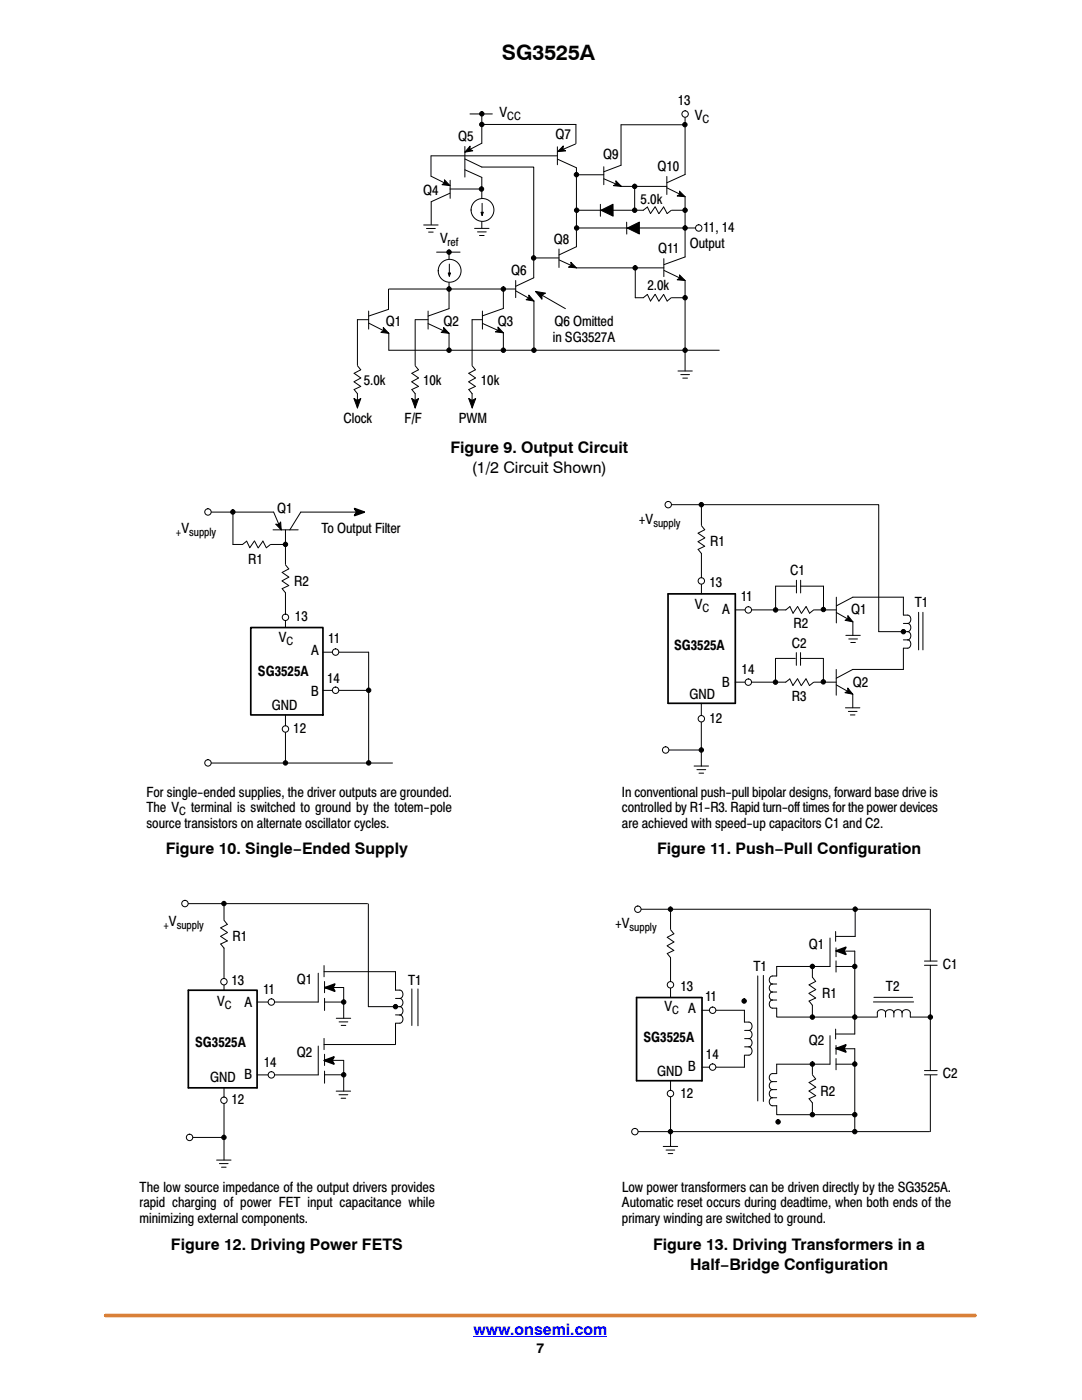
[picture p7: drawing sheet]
<svg xmlns="http://www.w3.org/2000/svg" width="216mm" height="279mm" viewBox="0 0 216 279" stroke-linecap="round" stroke-linejoin="round" font-family="sans-serif">
<path d="M21.1 262.5h173.5" fill="none" stroke="#d98038" stroke-width=".72"/>
<path d="M94.5 266.7h26.7" fill="none" stroke="#00f" stroke-width=".2"/>
<g fill="none" stroke="#000" stroke-width=".2">
<path d="M86 31.1v4.1M86 31.1h25.2M86 35.2l3.8 1.8M89.8 38.6l-3.8 1.7v4.5M92.8 31.7l3.3 1.6h10.4v22.1l-3.6 1.7M92.8 29.2v6.1M92.8 33.9l3.3 1.5v10.1M93.8 22.7h4.4M96.1 22.7v5.9l-3.3 1.8M96.2 24.8h18.7M111.2 29.3v3.6M111.3 31.8l3.7 1.7"/>
<path d="M114.8 28.7l-3.5 1.6M115 33.5v15.7l-3.5 1.7M120.5 35.7l3.5 1.5h9.1M126.6 37.2v4.8M133.1 37.5l3.6 1.8v12l-4.2 1.5M133.1 35.2v3.6M136.7 24.9h-12.8v8.1l-3.4 1.3M136.7 23.3v11.5l-3.6 1.7M77.5 57.7v4l-3.9 1.4M77.7 57.7h25.2M84.5 44.9h2.9M85.1 45.6h1.8"/>
<path d="M85.5 46.3h.9M87.1 50.3h4.7M94.7 45.6h2.9M95.3 46.3h1.7M95.7 47h.9M100.4 57.7v3.9M102.9 58l3.6 2.1M102.9 56v3.4M106.5 51.5h5M111.5 51.9l3.5 1.6h17.5M111.5 49.7v3.7M115.1 45.5h23.9"/>
<path d="M126.8 53.5v5.9M132.5 54l4.2 2v18M73.6 64.5l4 2M77.6 69.9h65.9M82.9 63.8h2.5M41.2 102.2h13.4l1.5 3.6M50.7 108l-.9 1.3-.6-1.3-.8 .7h-1.9M50.8 108l.7 1.3M54 108.7l-.9 .6-.6-1.3-1 1.3M54.1 108.7h2.9M54.5 105.7h5M56.3 116l1.3 .9-1.3 .6 .7 .8v6.9"/>
<path d="M57 105.8v6.8M57 112.7l.6 .8-1.3 .7 1.3 1-1.3 .7M72.2 102.2h-12.2l-2.2 3.6M132.8 100.7h42.5v25.4h5.8M140 100.7v4.1M140 104.9l.6 .8-1.3 .7 1.3 .9M140.6 107.4l-1.3 .7 1.3 .9-1.3 .6 .7 .9v8M158.7 117h-3.9v4.7M158.9 115.8v2.5M159.8 115.8v2.5M159.8 117h4.5v4.7M166.9 119.2v5.1"/>
<path d="M64.4 130.2h9.2v22.1M64.4 137.8h9.2M158.7 131.4h-4v4.7M158.9 130.2v2.6M159.1 135.5l-.9 1.3-.6-1.3-.8 .6h-10.1M159.1 135.5l.8 1.3M159.1 121.1l-.9 1.3-.6-1.3-.8 .6h-10.1M159.2 121l.7 1.4M159.7 131.4h4.6M159.7 130.2v2.6M160.8 121.1l-.9 1.3M160.9 121.1l.6 1.3 .9-.7"/>
<path d="M162.3 136.2l-.8 .6-.7-1.3-.9 1.3M162.5 136.1h4.4M162.5 121.7h4.4M164.3 131.4v4.7M166.9 133.6v5.1M166.9 136.7l3.3 1.8v2.7M166.9 122.2l3.3 1.9v2.7M166.9 120.9l3.3-1.7h10.1v3.5M168.8 126.8h2.9M169.4 127.5h1.7M169.8 128.2h.9M180.3 122.8h.8a.86 .86 0 0 1 .7 .8 .86 .86 0 0 1-.7 .8"/>
<path d="M180.3 127.7h.8M180.3 124.4h.8M181.1 124.4a.85 .85 0 0 1 .7 .8 .85 .85 0 0 1-.7 .9M181.1 126.1a.85 .85 0 0 1 .7 .8 .85 .85 0 0 1-.7 .8M181.1 127.7a.86 .86 0 0 1 .7 .8 .86 .86 0 0 1-.7 .9h-.8v4.2h-10.1l-3.3 1.8M183.3 122.2v7.5M184.2 122.2v7.5M41.4 152.3h36.9M57 142.7v9.6M132.8 149.7h7.1M138.5 152.9h2.9M139.1 153.6h1.7"/>
<path d="M139.5 154.3h.9M139.9 140.4v12.5M168.7 141.3h2.9M169.3 142h1.7M169.7 142.7h.9M36.9 180.3h36.4M44 186.9l1.4 .9-1.4 .6 .7 .8v8.4M44.7 180.3v3.2M44.7 183.7l.7 .8-1.4 .7 1.4 .9M45.4 186.1l-1.4 .8M63.5 194.2v5.8h-12.2M64.7 193.9h14.2v3.7"/>
<path d="M64.7 192.7v2.2M64.8 195.9v2.2M64.8 199.2v2.5M64.8 200h3.8M64.8 197.1h3.8v6.1M73.5 180.4v20.5h6.3M78.9 197.6h.9a.86 .86 0 0 1 .6 .8 .86 .86 0 0 1-.6 .9M78.9 199.3h.9M79.8 199.3a.85 .85 0 0 1 .6 .8 .85 .85 0 0 1-.6 .8M82.2 197.4v7.3M83.4 197.4v7.3M126.7 181.5h58.8"/>
<path d="M133.8 181.5v3.9M133.8 185.5l.7 .9-1.4 .7 1.4 .9M134.5 188l-1.4 .8 1.3 .9-1.3 .6 .7 .8v8M151.2 194.8v24.9M152.3 194.7v25.1M154.1 196.4a.82 .82 0 0 0-.6 .8 .82 .82 0 0 0 .6 .8M154.1 198a.82 .82 0 0 0-.6 .8 .82 .82 0 0 0 .6 .8M154.1 199.6a.83 .83 0 0 0-.6 .8 .83 .83 0 0 0 .6 .8h.9v1.8h20M154.1 199.6h.9M154.1 198h.9M154.1 196.4h.9M161.4 198.3l1.4 .9-1.4 .6 .7 .8v2.4"/>
<path d="M162.1 192.9v2.1l.7 .9-1.4 .6 1.4 1-1.4 .7M165.6 187.2v5.7h-10.6v1.9h-.9a.82 .82 0 0 0-.6 .8 .82 .82 0 0 0 .6 .8M166.7 185.9v2M166.8 192.9h3.8M166.8 189.2v1.7M166.8 191.8v2.2M166.8 189.8h3.8v16.6h-3.9M170.6 181.5v5.4h-3.8M174.3 200h8M174.4 199h7.7M184.5 191.8h2.5M184.5 192.6h2.5"/>
<path d="M185.6 181.5v10.3M185.6 192.6v21.1M44.7 217.1v14.4M63.5 208.8v5.7h-12.2M64.7 208.5h14.2M64.7 207.2v2.3M64.8 210.4v2.2M64.8 213.8v2.4M64.8 214.5h3.8M64.8 211.6h3.8M67.1 217.8h2.9M67.1 203.2h2.9"/>
<path d="M67.6 218.5h1.8M67.7 203.9h1.7M68.1 219.2h.9M68.1 204.6h.9M68.6 211.6v6.1M78.9 204.2v4.2M78.9 202.5l.9 .1M79.8 200.9a.86 .86 0 0 1 .6 .8 .86 .86 0 0 1-.6 .9M79.8 202.6a.85 .85 0 0 1 .6 .8 .85 .85 0 0 1-.6 .8h-.9M133.8 215.7v13M140.1 201.6h8.4l.1 2.4h.8a.86 .86 0 0 1 .7 .8 .86 .86 0 0 1-.7 .8M148.5 210.6v2.4h-8.4"/>
<path d="M148.6 208.9h.8M148.6 207.3h.8M148.6 205.6h.8M149.4 205.6a.85 .85 0 0 1 .7 .9 .85 .85 0 0 1-.7 .8M149.4 207.3a.85 .85 0 0 1 .7 .8 .85 .85 0 0 1-.7 .8M149.4 208.9a.86 .86 0 0 1 .7 .9 .86 .86 0 0 1-.7 .8h-.8M154.1 215.9a.82 .82 0 0 0-.6 .8 .82 .82 0 0 0 .6 .8M154.1 217.5a.83 .83 0 0 0-.6 .8 .83 .83 0 0 0 .6 .8M154.1 219.1a.82 .82 0 0 0-.6 .8 .82 .82 0 0 0 .6 .8h.9v1.8h15.6M154.1 219.1h.9M154.1 217.5h.9M154.1 215.9h.9"/>
<path d="M161.4 217.8l1.4 .9-1.4 .6 .7 .8v2.4M162.1 212.4v2M162.1 214.5l.7 .8-1.4 .7 1.4 1M162.8 217l-1.4 .7M165.6 206.7v5.7h-10.6v1.9h-.9a.82 .82 0 0 0-.6 .8 .82 .82 0 0 0 .6 .8M166.7 205.4v1.9M166.8 212.4h3.8M166.8 208.6v1.8M166.8 211.3v2.2M166.8 209.3h3.8v16.5M176.7 202.1a.86 .86 0 0 1 .8-.6 .86 .86 0 0 1 .9 .6M176.7 202.1a.85 .85 0 0 0-.8-.6 .85 .85 0 0 0-.8 .6v.9"/>
<path d="M176.7 202.1v.9M178.4 202.1v.9M178.4 202.1a.85 .85 0 0 1 .8-.6 .85 .85 0 0 1 .8 .6M180 202.1v.9M180 202.1a.85 .85 0 0 1 .8-.6 .85 .85 0 0 1 .8 .6v.9h4M184.5 213.7h2.5M184.5 214.5h2.5M185.6 214.6v11.2M37.4 227h7.3M43.2 231.5h2.9M43.8 232.2h1.7M44.2 232.9h.9"/>
<path d="M126.7 225.8h58.8M132.3 228.8h2.9M132.9 229.5h1.7M133.3 230.2h.9"/>
</g>
<path d="M71.5 102.2h1.2M133.3 118.5v21.9M133.3 118.5h13.4v21.9h-13.4M50 125.2h14.4v17.5h-14.4zM37.6 197.6h13.7v19.5h-13.7M64.9 197.1h1.1M140.1 199.1h-13.1v16.6h13.1v-16.6M166.9 189.8h1.1M64.7 211.6h1M166.9 209.2h1.1" fill="none" stroke="#000" stroke-width=".34"/>
<g fill="#000" stroke="#000" stroke-width=".34">
<path d="M70.8 101.5l1.9 .7-1.9 .7 .4-.7z" fill-rule="evenodd"/>
<path d="M64.9 197.1l1.9-.7-.4 .7 .4 .7z" fill-rule="evenodd"/>
<path d="M166.9 189.8l1.9-.7-.4 .7 .4 .7z" fill-rule="evenodd"/>
<path d="M64.7 211.6l1.9-.7-.4 .7 .4 .7z" fill-rule="evenodd"/>
<path d="M166.9 209.2l1.9-.7-.4 .7 .4 .7z" fill-rule="evenodd"/>
</g>
<circle cx="96.3" cy="41.9" r="2.28" fill="#fff"/>
<g fill="none" stroke="#000" stroke-width=".2">
<path d="M89.8 37.7h6.3M89.6 50.3v11.3l-4.2 1.5M96.2 40.6v2.4M106.8 58.2l6 3.4M71.3 63.8h2.3M77.6 66.5v3.4M85.4 64.6l4.2 1.9v3.4M106.5 60.1v9.8"/>
<circle cx="96.3" cy="41.9" r="2.28"/>
</g>
<g fill="#000" stroke="#000" stroke-width=".2">
<path d="M96 42.4h.4l-.2 .6z"/>
<path d="M106.8 58.2l2 .3-.7 .4v.8z" fill-rule="evenodd"/>
</g>
<circle cx="89.7" cy="54" r="2.28" fill="#fff"/>
<g fill="none" stroke="#000" stroke-width=".2">
<path d="M89.8 36v3.6M114.9 24.8v3.8M115 34.9h5.5M120.5 33.3v3.6M89.7 52.7v2.4M119.8 40.8v2.4M125 44.3l.1 2.4M130.7 41.3l-.9 1.3-.6-1.3-.8 .7h-13.3M130.7 58.8l-.9 1.3-.6-1.3-.8 .6h-1.6M130.7 41.3l.8 1.3M130.7 58.7l.8 1.4M133.9 42l-.8 .6-.7-1.3-.9 1.3"/>
<path d="M133.9 59.4l-.8 .7-.7-1.3-.9 1.3M134 42h2.7M134 59.4h2.7M70.7 76.2l1.3 .9-1.3 .6 .6 .9v1.5M71.3 63.8v9.1M71.3 73l.7 .8-1.3 .7 1.3 .9-1.4 .8M73.6 62.1v3.6M82.2 76.2l1.3 .9-1.3 .6 .6 .9v2.8M82.8 63.8v9.1M82.8 73l.7 .8-1.3 .7 1.3 .9-1.3 .8M85.4 62.1v3.6M93.5 76.2l1.4 .9"/>
<path d="M94.2 73l.7 .8-1.4 .7 1.4 .9-1.4 .8M94.2 79.9v1.5M94.8 77.1l-1.3 .6 .7 .9v1.6M96.2 63.8h-2v9.1M96.3 64.5l4.1 1.9v3.5M96.3 62.1v3.6M100.4 61.6l-4.1 1.4M135.3 74h2.8M135.8 74.8h1.8M136.2 75.5h1M71.3 80.4v1"/>
<circle cx="89.7" cy="54" r="2.28"/>
</g>
<g fill="#000" stroke="#000" stroke-width=".2">
<path d="M89.4 54.5h.5l-.2 .6zM119.9 42l2.4-1.2v2.3zM125.2 45.5l2.4-1.2v2.4z"/>
<path d="M88.7 35.9l1.1 1.1-1.6-.1 .5-.4z" fill-rule="evenodd"/>
<path d="M70.6 79.5l.7 .4 .7-.4-.7 1.9z" fill-rule="evenodd"/>
<path d="M82.1 79.5l.7 .4 .7-.4-.7 1.9z" fill-rule="evenodd"/>
<path d="M93.5 79.5l.7 .4 .7-.4-.7 1.9z" fill-rule="evenodd"/>
</g>
<circle cx="136.7" cy="22.8" r=".64" fill="#fff"/>
<circle cx="136.7" cy="22.8" r=".64" fill="none" stroke="#000" stroke-width=".2"/>
<circle cx="96.1" cy="22.7" r=".44" fill="#000" stroke="#000" stroke-width=".2"/>
<circle cx="139.4" cy="45.5" r=".64" fill="#fff"/>
<g fill="none" stroke="#000" stroke-width=".2">
<path d="M132.5 51.6v3.6"/>
<circle cx="139.4" cy="45.5" r=".64"/>
</g>
<g fill="#000" stroke="#000" stroke-width=".2">
<path d="M93.8 29.2v.6l.5 .3-1.5 .3z" fill-rule="evenodd"/>
<path d="M112.4 29.1l-.1 .7 .6 .3-1.6 .2z" fill-rule="evenodd"/>
<path d="M122.9 36.1l1.1 1.1-1.6-.1 .5-.4z" fill-rule="evenodd"/>
<path d="M135.6 38.1l1.1 1.2-1.6-.2 .5-.3z" fill-rule="evenodd"/>
<path d="M105.5 58.9l1 1.2-1.5-.3 .5-.3z" fill-rule="evenodd"/>
<path d="M113.9 52.3l1.1 1.2-1.6-.2 .6-.3z" fill-rule="evenodd"/>
<path d="M135.6 54.9l1.1 1.1-1.6-.2 .5-.3z" fill-rule="evenodd"/>
<path d="M76.5 65.4l1.1 1.1-1.6-.2 .5-.3z" fill-rule="evenodd"/>
<path d="M88.5 65.4l1.1 1.1-1.6-.2 .6-.3z" fill-rule="evenodd"/>
<path d="M99.4 65.3l1 1.1-1.5-.2 .5-.3z" fill-rule="evenodd"/>
<circle cx="96.1" cy="37.7" r=".44"/>
<circle cx="96.1" cy="24.8" r=".44"/>
<circle cx="115" cy="34.9" r=".44"/>
<circle cx="126.6" cy="37.2" r=".44"/>
<circle cx="136.7" cy="24.9" r=".44"/>
<circle cx="89.6" cy="50.3" r=".44"/>
<circle cx="89.6" cy="57.7" r=".44"/>
<circle cx="100.4" cy="57.7" r=".44"/>
<circle cx="106.5" cy="51.5" r=".44"/>
<circle cx="115.1" cy="42" r=".44"/>
<circle cx="115.1" cy="45.5" r=".44"/>
<circle cx="126.6" cy="42" r=".44"/>
<circle cx="126.7" cy="53.5" r=".44"/>
<circle cx="136.7" cy="42" r=".44"/>
<circle cx="136.7" cy="59.4" r=".44"/>
<circle cx="136.7" cy="45.5" r=".44"/>
<circle cx="89.6" cy="69.9" r=".44"/>
<circle cx="100.4" cy="69.9" r=".44"/>
<circle cx="106.5" cy="69.9" r=".44"/>
<circle cx="136.7" cy="69.9" r=".44"/>
</g>
<circle cx="41.5" cy="102.2" r=".64" fill="#fff"/>
<g fill="none" stroke="#000" stroke-width=".2">
<path d="M46.5 102.2v6.5"/>
<circle cx="41.5" cy="102.2" r=".64"/>
</g>
<g fill="#000" stroke="#000" stroke-width=".2">
<path d="M55 104.6l.6 .1 .4-.5 .1 1.6z" fill-rule="evenodd"/>
<circle cx="46.5" cy="102.2" r=".44"/>
<circle cx="57" cy="108.6" r=".44"/>
</g>
<circle cx="57" cy="123.2" r=".64" fill="#fff"/>
<circle cx="57" cy="123.2" r=".64" fill="none" stroke="#000" stroke-width=".2"/>
<circle cx="73.6" cy="152.3" r=".44" fill="#000" stroke="#000" stroke-width=".2"/>
<circle cx="67" cy="130.1" r=".64" fill="#fff"/>
<circle cx="67" cy="130.1" r=".64" fill="none" stroke="#000" stroke-width=".2"/>
<circle cx="67" cy="137.8" r=".64" fill="#fff"/>
<circle cx="67" cy="137.8" r=".64" fill="none" stroke="#000" stroke-width=".2"/>
<circle cx="57" cy="145.5" r=".64" fill="#fff"/>
<circle cx="57" cy="145.5" r=".64" fill="none" stroke="#000" stroke-width=".2"/>
<g fill="#000" stroke="#000" stroke-width=".2">
<circle cx="73.6" cy="137.8" r=".44"/>
<circle cx="57" cy="152.3" r=".44"/>
</g>
<circle cx="41.5" cy="152.3" r=".64" fill="#fff"/>
<circle cx="41.5" cy="152.3" r=".64" fill="none" stroke="#000" stroke-width=".2"/>
<path d="M169.2 122.9l1 1.2-1.6-.3 .6-.3z" fill-rule="evenodd" fill="#000" stroke="#000" stroke-width=".2"/>
<circle cx="133.3" cy="100.7" r=".64" fill="#fff"/>
<circle cx="133.3" cy="100.7" r=".64" fill="none" stroke="#000" stroke-width=".2"/>
<circle cx="139.9" cy="100.7" r=".44" fill="#000" stroke="#000" stroke-width=".2"/>
<circle cx="139.9" cy="115.9" r=".64" fill="#fff"/>
<circle cx="139.9" cy="115.9" r=".64" fill="none" stroke="#000" stroke-width=".2"/>
<circle cx="149.3" cy="121.7" r=".64" fill="#fff"/>
<circle cx="149.3" cy="121.7" r=".64" fill="none" stroke="#000" stroke-width=".2"/>
<circle cx="154.8" cy="121.7" r=".44" fill="#000" stroke="#000" stroke-width=".2"/>
<circle cx="149.3" cy="136.1" r=".64" fill="#fff"/>
<circle cx="149.3" cy="136.1" r=".64" fill="none" stroke="#000" stroke-width=".2"/>
<circle cx="139.9" cy="143.4" r=".64" fill="#fff"/>
<circle cx="139.9" cy="143.4" r=".64" fill="none" stroke="#000" stroke-width=".2"/>
<g fill="#000" stroke="#000" stroke-width=".2">
<path d="M169.2 137.3l1 1.2-1.6-.3 .6-.3z" fill-rule="evenodd"/>
<circle cx="154.7" cy="136.1" r=".44"/>
<circle cx="164.3" cy="136.1" r=".44"/>
<circle cx="164.3" cy="121.6" r=".44"/>
<circle cx="180.3" cy="126.1" r=".44"/>
<circle cx="139.9" cy="149.7" r=".44"/>
</g>
<circle cx="132.8" cy="149.7" r=".64" fill="#fff"/>
<circle cx="132.8" cy="149.7" r=".64" fill="none" stroke="#000" stroke-width=".2"/>
<circle cx="44.7" cy="180.3" r=".44" fill="#000" stroke="#000" stroke-width=".2"/>
<circle cx="36.9" cy="180.3" r=".64" fill="#fff"/>
<circle cx="36.9" cy="180.3" r=".64" fill="none" stroke="#000" stroke-width=".2"/>
<circle cx="44.7" cy="195.9" r=".64" fill="#fff"/>
<circle cx="44.7" cy="195.9" r=".64" fill="none" stroke="#000" stroke-width=".2"/>
<circle cx="54.1" cy="200" r=".64" fill="#fff"/>
<circle cx="54.1" cy="200" r=".64" fill="none" stroke="#000" stroke-width=".2"/>
<path d="M37.6 197.6v19.5" fill="none" stroke="#000" stroke-width=".34"/>
<circle cx="54.1" cy="214.5" r=".64" fill="#fff"/>
<circle cx="54.1" cy="214.5" r=".64" fill="none" stroke="#000" stroke-width=".2"/>
<circle cx="44.7" cy="219.6" r=".64" fill="#fff"/>
<circle cx="44.7" cy="219.6" r=".64" fill="none" stroke="#000" stroke-width=".2"/>
<g fill="#000" stroke="#000" stroke-width=".2">
<circle cx="68.6" cy="200" r=".44"/>
<circle cx="44.7" cy="227" r=".44"/>
</g>
<circle cx="37.8" cy="227" r=".64" fill="#fff"/>
<circle cx="37.8" cy="227" r=".64" fill="none" stroke="#000" stroke-width=".2"/>
<g fill="#000" stroke="#000" stroke-width=".2">
<circle cx="68.6" cy="214.5" r=".44"/>
<circle cx="78.9" cy="200.9" r=".44"/>
<circle cx="133.8" cy="225.8" r=".44"/>
</g>
<circle cx="127.3" cy="181.5" r=".64" fill="#fff"/>
<circle cx="127.3" cy="181.5" r=".64" fill="none" stroke="#000" stroke-width=".2"/>
<circle cx="133.8" cy="196.5" r=".64" fill="#fff"/>
<circle cx="133.8" cy="196.5" r=".64" fill="none" stroke="#000" stroke-width=".2"/>
<circle cx="126.7" cy="225.8" r=".64" fill="#fff"/>
<circle cx="126.7" cy="225.8" r=".64" fill="none" stroke="#000" stroke-width=".2"/>
<circle cx="133.8" cy="218.2" r=".64" fill="#fff"/>
<circle cx="133.8" cy="218.2" r=".64" fill="none" stroke="#000" stroke-width=".2"/>
<circle cx="142.2" cy="201.6" r=".64" fill="#fff"/>
<circle cx="142.2" cy="201.6" r=".64" fill="none" stroke="#000" stroke-width=".2"/>
<circle cx="142.2" cy="213" r=".64" fill="#fff"/>
<circle cx="142.2" cy="213" r=".64" fill="none" stroke="#000" stroke-width=".2"/>
<g fill="#000" stroke="#000" stroke-width=".2">
<circle cx="133.8" cy="181.5" r=".44"/>
<circle cx="148.5" cy="199.8" r=".44"/>
<circle cx="162.1" cy="192.9" r=".44"/>
<circle cx="170.6" cy="192.9" r=".44"/>
<circle cx="170.6" cy="181.5" r=".44"/>
<circle cx="162.1" cy="203" r=".44"/>
<circle cx="162.1" cy="212.4" r=".44"/>
<circle cx="170.6" cy="212.4" r=".44"/>
<circle cx="170.6" cy="203" r=".44"/>
<circle cx="185.6" cy="203" r=".44"/>
<circle cx="155.3" cy="223.9" r=".44"/>
<circle cx="162.1" cy="222.5" r=".44"/>
<circle cx="170.6" cy="222.5" r=".44"/>
<circle cx="170.6" cy="225.8" r=".44"/>
</g>
<text font-size="4.2" x="100.2" y="12">SG3525A</text>
<g font-size="3.2">
<text x="89.9" y="90.5">Figure 9. Output Circuit</text>
<text x="94.1" y="94.4">(1/2 Circuit Shown)</text>
<text x="33.1" y="170.4">Figure 10. Single−Ended Supply</text>
<text x="131.1" y="170.4">Figure 11. Push−Pull Configuration</text>
<text x="34.1" y="249.6">Figure 12. Driving Power FETS</text>
<text x="130.3" y="249.6">Figure 13. Driving Transformers in a</text>
<text x="137.7" y="253.4">Half−Bridge Configuration</text>
</g>
<text font-size="3.2" fill="#00f" x="94.5" y="266.4">www.onsemi.com</text>
<g font-size="2.8">
<text x="99.7" y="23.3">V</text>
<text x="135.3" y="21">13</text>
<text x="91.4" y="28.1">Q5</text>
<text x="110.9" y="27.7">Q7</text>
<text x="138.6" y="24">V</text>
<text x="120.3" y="31.8">Q9</text>
<text x="131.2" y="34.2">Q10</text>
<text x="84.4" y="38.9">Q4</text>
<text x="127.8" y="40.6">5.0k</text>
<text x="140.3" y="46.4">11, 14</text>
<text x="87.8" y="48.4">V</text>
<text x="110.5" y="48.8">Q8</text>
<text x="131.3" y="50.5">Q11</text>
<text x="137.6" y="49.4">Output</text>
<text x="102" y="54.9">Q6</text>
<text x="129.2" y="57.9">2.0k</text>
<text x="77" y="65">Q1</text>
<text x="88.5" y="65">Q2</text>
<text x="99.3" y="65">Q3</text>
<text x="110.6" y="65.1">Q6 Omitted</text>
<text x="110.3" y="68.2">in SG3527A</text>
<text x="72.6" y="76.9">5.0k</text>
<text x="84.4" y="76.9">10k</text>
<text x="95.9" y="76.9">10k</text>
<text x="68.5" y="84.3">Clock</text>
<text x="80.7" y="84.3">F/F</text>
<text x="91.6" y="84.3">PWM</text>
<text x="36.2" y="106.4">V</text>
<text x="55.3" y="102.3">Q1</text>
<text x="64.2" y="106.4">To Output Filter</text>
<text x="127.5" y="104.6">+V</text>
<text x="49.5" y="112.5">R1</text>
<text x="141.7" y="109">R1</text>
<text x="58.7" y="116.9">R2</text>
<text x="141.5" y="117.1">13</text>
<text x="147.8" y="119.9">11</text>
<text x="157.6" y="114.8">C1</text>
<text x="58.9" y="124">13</text>
<text x="138.7" y="121.5">V</text>
<text x="144.1" y="122.6">A</text>
<text x="158.3" y="125.3">R2</text>
<text x="169.8" y="122.6">Q1</text>
<text x="182.5" y="121.2">T1</text>
<text x="55.6" y="128.1">V</text>
<text x="62.1" y="130.8">A</text>
<text x="65.5" y="128.4">11</text>
<text x="134.5" y="129.7">SG3525A</text>
<text x="158" y="129.3">C2</text>
<text x="51.5" y="134.9">SG3525A</text>
<text x="65.3" y="136.2">14</text>
<text x="144.1" y="137.1">B</text>
<text x="148" y="134.4">14</text>
<text x="170.2" y="137.1">Q2</text>
<text x="54.2" y="141.6">GND</text>
<text x="62.1" y="138.9">B</text>
<text x="137.6" y="139.5">GND</text>
<text x="158" y="139.8">R3</text>
<text x="58.5" y="146.4">12</text>
<text x="141.5" y="144.3">12</text>
<text x="29.2" y="159">For single-ended supplies, the driver outputs are grounded.</text>
<text x="124.1" y="159">In conventional push-pull bipolar designs, forward base drive is</text>
<text x="29.2" y="162.1">The V</text>
<text x="29.2" y="165.3">source transistors on alternate oscillator cycles.</text>
<text x="38.1" y="162.1">terminal is switched to ground by the totem-pole</text>
<text x="124.1" y="162.1">controlled by R1-R3. Rapid turn-off times for the power devices</text>
<text x="124.1" y="165.3">are achieved with speed-up capacitors C1 and C2.</text>
<text x="33.7" y="184.8">V</text>
<text x="122.7" y="185.2">+V</text>
<text x="46.4" y="187.8">R1</text>
<text x="161.4" y="189.3">Q1</text>
<text x="46.2" y="196.7">13</text>
<text x="59.2" y="196.3">Q1</text>
<text x="81.5" y="196.7">T1</text>
<text x="135.8" y="197.8">13</text>
<text x="150.3" y="193.7">T1</text>
<text x="176.8" y="197.8">T2</text>
<text x="188.1" y="193.4">C1</text>
<text x="43.3" y="200.7">V</text>
<text x="48.8" y="201.1">A</text>
<text x="52.5" y="198.3">11</text>
<text x="132.6" y="201.8">V</text>
<text x="137.3" y="202.2">A</text>
<text x="140.7" y="199.8">11</text>
<text x="164.1" y="199.1">R1</text>
<text x="38.9" y="208.9">SG3525A</text>
<text x="128.4" y="207.9">SG3525A</text>
<text x="161.4" y="208.6">Q2</text>
<text x="41.9" y="216">GND B</text>
<text x="52.6" y="212.9">14</text>
<text x="59.2" y="210.9">Q2</text>
<text x="131.1" y="214.7">GND</text>
<text x="137.3" y="213.7">B</text>
<text x="140.9" y="211.3">14</text>
<text x="188.1" y="215.1">C2</text>
<text x="46.2" y="220.4">12</text>
<text x="135.8" y="219.1">12</text>
<text x="163.7" y="218.8">R2</text>
<text x="27.9" y="237.9">The low source impedance of the output drivers provides</text>
<text x="124.1" y="237.9">Low power transformers can be driven directly by the SG3525A.</text>
<text x="27.9" y="241">rapid charging of power FET input capacitance while</text>
<text x="27.9" y="244.1">minimizing external components.</text>
<text x="124.1" y="241">Automatic reset occurs during deadtime, when both ends of the</text>
<text x="124.1" y="244.1">primary winding are switched to ground.</text>
<text x="107" y="270">7</text>
</g>
<g font-size="2.3">
<text x="101.2" y="23.9">CC</text>
<text x="140.2" y="24.6">C</text>
<text x="89.3" y="49">ref</text>
<text x="35.1" y="107">+ supply</text>
<text x="130.4" y="105.2">supply</text>
<text x="140.2" y="122.1">C</text>
<text x="57.2" y="128.7">C</text>
<text x="35.8" y="162.7">C</text>
<text x="32.6" y="185.4">+ supply</text>
<text x="125.6" y="185.8">supply</text>
<text x="44.9" y="201.3">C</text>
<text x="134.1" y="202.4">C</text>
</g>
</svg>
